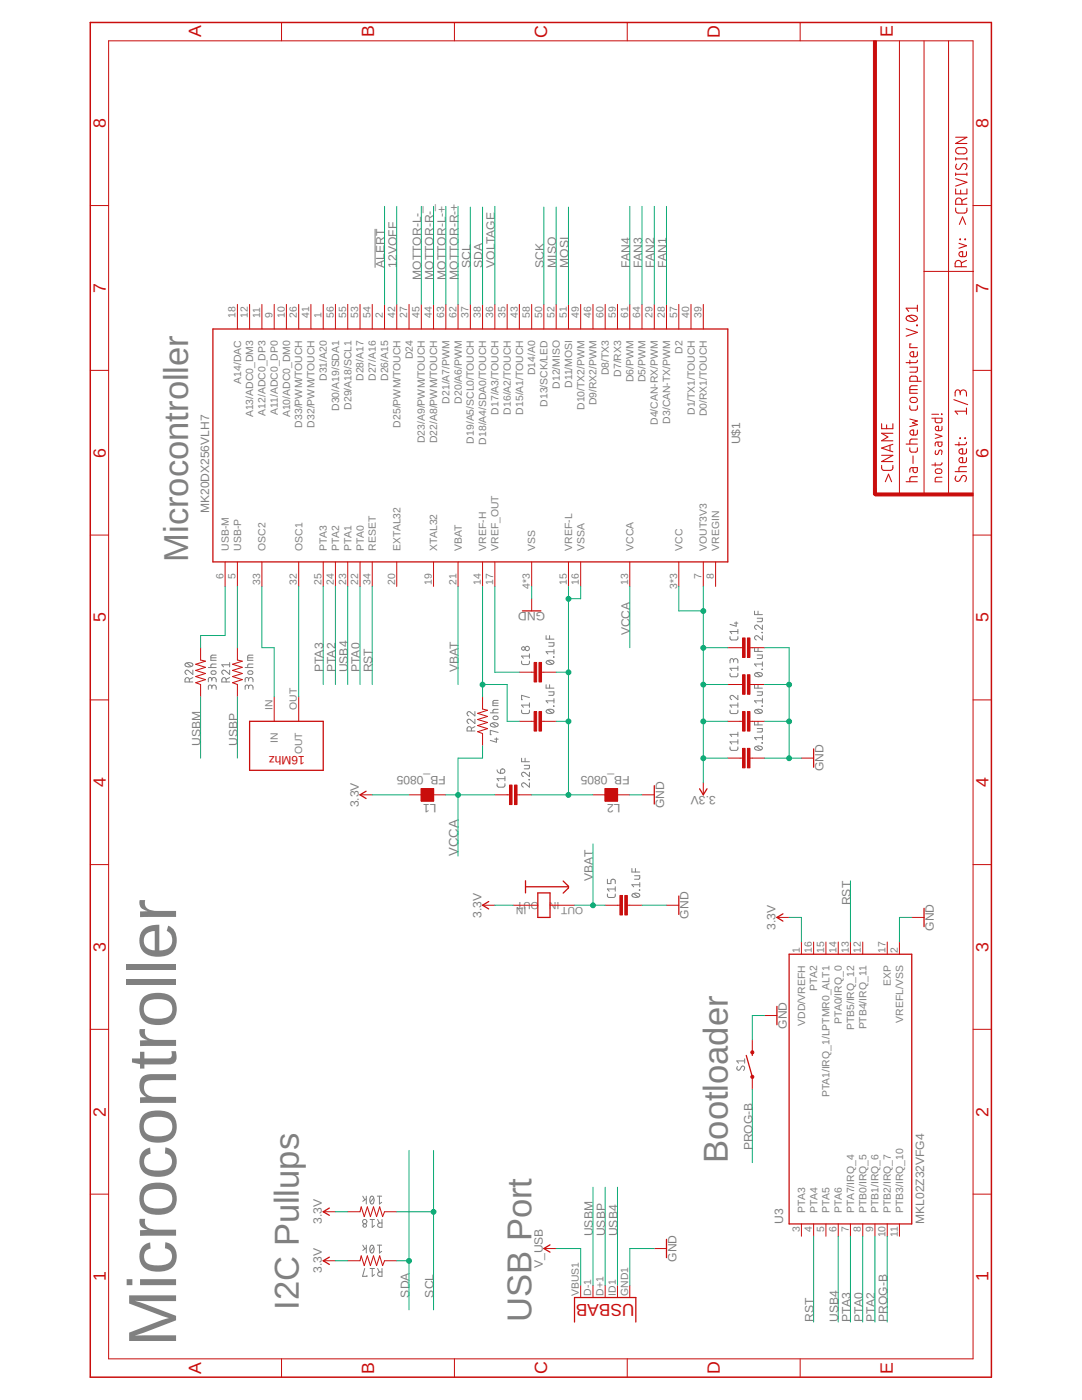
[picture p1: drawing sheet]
<svg xmlns="http://www.w3.org/2000/svg" width="216mm" height="279mm" viewBox="0 0 216 279" stroke-linecap="round" stroke-linejoin="round" font-family="sans-serif">
<g fill="none" stroke="#808080" stroke-width=".2">
<path d="M74.8 45.7v7.7M37 132.4a.99 .99 0 0 1 1.5 .3 .94 .94 0 0 1-1.6 0zM37.3 132.3l.8 .7M37.8 136.1v-.4a.43 .43 0 0 0-.5-.5 .43 .43 0 0 0-.4 .5v.4h1.6M38.5 133.7v.9l-.9-.7a.42 .42 0 0 0-.7 .1 .42 .42 0 0 0 .4 .6M38.5 135.2l-.7 .4M41.6 133.2h1.5M42.1 131.3h1M42.2 134l.7-.1 .2 .4-.2 .3h-.6l-.2-.3zM42.3 137.1a.43 .43 0 0 1 .4-.4 .43 .43 0 0 1 .4 .4v.5M42.3 137.4l-.1-.5-.4-.2-.2 .2v.7M42.3 135.6a.43 .43 0 0 1 .4-.4 .43 .43 0 0 1 .4 .4v.5"/>
<path d="M42.3 135.9l-.1-.5-.4-.2-.2 .2v.7M43.1 132.5l-.9 .1-.1 .6M43.1 130.7l-.9 .1-.1 .2v.8h1M45.1 136.1v-.4a.43 .43 0 0 0-.4-.5 .43 .43 0 0 0-.4 .5v.4h1.5M45.8 133.7v.9l-.8-.7a.43 .43 0 0 0-.7 .1 .43 .43 0 0 0 .3 .6M45.8 135.2l-.7 .4M45.8 132.2v.9M45.8 132.7h-1.5l.3 .4M48.9 133.2h1.6M49.4 131.3h1.1M49.5 134l.8-.1 .2 .4-.2 .3h-.7l-.2-.3zM49.6 137.1a.45 .45 0 0 1 .4-.4 .45 .45 0 0 1 .5 .4v.5"/>
<path d="M49.6 137.4v-.5l-.4-.2-.3 .2v.7M49.6 135.6a.45 .45 0 0 1 .4-.4 .45 .45 0 0 1 .5 .4v.5M49.6 135.9v-.5l-.4-.2-.3 .2v.7M50.5 132.5l-.9 .1-.2 .6M50.5 130.7l-.9 .1-.2 .2v.8h1.1M99.4 139.8h-.8l-.2 .2v.8h1M104.1 131.9v.5l.3 .2h1l.2-.2v-.5M105.6 130.5v.9M105.6 139.2l-1.5-.4v.8h.1M105.6 130.9h-1.5l.3 .5M109 136.7v.6h1.5M109 126.9v.7h1.5"/>
<path d="M109.1 132a.97 .97 0 0 1 1.4 .2 .91 .91 0 0 1-1.5 0zM109.3 131.8l.9 .7M109.5 138.1h1l-.1 .6-.9 .1M109.5 128.3h1v.6l-1 .1M109.7 126.9v.7M109.7 136.7v.6M110.4 131.1l.1 .1zM110.5 139.9h-1.5l.3 .4M110.5 129.6v.9M110.5 139.4v.9M110.5 130.1h-1.5l.3 .4M145.7 134.4v.5l.3 .2 1-.1 .2-.1v-.5"/>
<path d="M145.7 127v.5l.3 .2h1l.2-.2v-.5M146.4 131.9a.43 .43 0 0 1 .4-.5 .43 .43 0 0 1 .4 .5v.4M146.4 132.1l-.1-.5-.4-.2-.2 .2v.7M146.5 124.4h.7M146.9 124.1v.9l-1.2-.4M147.2 138.8v.8l-.8-.7a.43 .43 0 0 0-.7 .1 .43 .43 0 0 0 .3 .6M147.2 125.6v.9M147.2 132.9v.9M147.2 133.4h-1.5l.3 .4M147.2 126h-1.5l.3 .5M150.6 122v.7h1.5M150.6 129.3v.7h1.5"/>
<path d="M150.6 136.7v.6h1.5M150.7 134.4a.99 .99 0 0 1 1.4 .2 .94 .94 0 0 1-1.5 0zM150.9 134.3l.9 .7M151.1 138.1h1l-.1 .6-.9 .1M151.1 130.7h1l-.1 .7h-.9M151.1 123.4h1l-.1 .7h-.9M151.3 122v.7M151.3 129.3v.7M151.3 136.7v.6M152 126.2l.1 .1zM152 133.5l.1 .1zM152.1 126.9v.8l-.8-.7a.42 .42 0 0 0-.7 .1 .42 .42 0 0 0 .3 .6"/>
<path d="M152.1 124.8v.8l-.8-.7a.43 .43 0 0 0-.7 .1 .43 .43 0 0 0 .3 .6M152.1 132.5h-1.5l.3 .5M152.1 132.1v.9M152.1 139.4v.9M152.1 139.9h-1.5l.3 .4M94.1 145.9v-.4a.43 .43 0 0 0-.5-.5 .43 .43 0 0 0-.4 .5v.4h1.6M94.8 143.5v.9l-.9-.7a.43 .43 0 0 0-.7 .1 .43 .43 0 0 0 .3 .6M94.8 142v.9l-.9-.7a.42 .42 0 0 0-.7 .1 .42 .42 0 0 0 .3 .6M94.8 145l-.7 .4M97.8 142.3h1.6M97.9 144.4a.97 .97 0 0 1 1.5 .3 .94 .94 0 0 1-1.6 0zM98.2 144.3l.9 .7"/>
<path d="M98.4 140.3h1M98.4 143h.8l.2 .3-.3 .3h-.5l-.2-.3zM98.7 147.5h.7M99.1 147.3v.8l-1.3-.3M99.2 156.4v.5l.3 .2h1l.2-.2 .1-.5M99.2 153.6l.3 .6 .4 .1M99.4 141.6h-.9l-.1 .7M99.4 146.2l-1.6-.4v.8h.2M100 153.6a.44 .44 0 0 1 .7 .1 .44 .44 0 0 1-.4 .6h-.4zM100.8 155v.8M100.8 155.4h-1.6l.3 .4M104.1 141.7v.5l.3 .2h1l.2-.2v-.5"/>
<path d="M104.1 151.3v.7h1.5M104.6 152.7h1v.7h-1M104.8 151.3v.7M105.6 155.6h.1M105.6 156.2v.9l-.8-.7a.43 .43 0 0 0-.7 .1 .43 .43 0 0 0 .3 .6M105.6 154.1v.9l-.8-.8a.43 .43 0 0 0-.7 .2 .43 .43 0 0 0 .3 .6M105.6 140.3v.9M105.6 140.7h-1.5l.3 .5M109.1 141.7a.97 .97 0 0 1 1.4 .3 .91 .91 0 0 1-1.5 0zM109.3 141.6l.9 .7M110.4 140.9l.1 .1zM145.7 149.1v.4l.3 .3 1-.1 .2-.2v-.4"/>
<path d="M145.7 141.7v.5l.3 .2h1l.2-.2v-.5M147.2 140.3v.9M147.2 146.1v.9M147.2 147.6v.9M147.2 148.1h-1.5l.3 .4M147.2 146.6h-1.5l.3 .4M147.2 140.7h-1.5l.3 .5M150.6 144v.7h1.5M150.7 149.1a.97 .97 0 0 1 1.4 .2 .91 .91 0 0 1-1.5 0zM150.7 141.7a.97 .97 0 0 1 1.4 .3 .91 .91 0 0 1-1.5 0zM150.9 149l.9 .7M150.9 141.6l.9 .7"/>
<path d="M151.1 145.4h1v.6l-1 .1M151.3 144v.7M152 148.2l.1 .1zM152 140.9l.1 .1zM152.1 146.8v.8M152.1 147.2h-1.5l.3 .4M121.2 178.4v.5l.4 .2h1l.1-.2 .1-.5M121.2 175.5v.8h.7v-.5a.44 .44 0 0 1 .4-.3 .44 .44 0 0 1 .5 .3v.5M122.8 177v.9M122.8 177.4h-1.6l.4 .5M126.1 173.3v.7h1.6M126.2 178.4a.97 .97 0 0 1 1.5 .3 .91 .91 0 0 1-1.6 0z"/>
<path d="M126.4 178.3l.9 .7M126.6 174.8h1.1l-.2 .7h-.9M126.8 173.3v.7M127.6 177.6l.1 .1zM127.7 176.1v.9M127.7 176.6h-1.6l.3 .4M147.2 212.9l-.2 .5 .4 .2 .2-.1 .3-.6a.39 .39 0 0 1 .6 0 .39 .39 0 0 1 0 .6l-.1 .1M148.6 211.7h-1.6l.4 .5M148.6 211.3v.9M72.4 238.7l.4 .8M73.1 238.7v1.6M73.1 239.2l-.7 .6"/>
<path d="M74 238.8l.2-.1a.91 .91 0 0 1 0 1.6 .97 .97 0 0 1-.2-1.5zM74.6 239.1l-.7 .8M75.3 238.7h.9M75.7 238.7v1.6l.5-.4M72.4 248.5l.4 .7M72.8 253.2l-.5 1.5h.9v-.1M73.1 248.5v1.6M73.1 249l-.7 .6M73.9 253.2h.8M73.9 243.4h.8M74 248.6l.2-.1a.91 .91 0 0 1 0 1.6 .97 .97 0 0 1-.2-1.5zM74.3 253.2v1.5l.4-.3"/>
<path d="M74.3 243.4v1.5l.4-.3M74.6 248.9l-.7 .8M75.3 248.5h.9M75.4 253.2l.3 .7M75.4 243.4l.3 .7M75.7 248.5v1.6l.5-.4M76.2 253.2v1.5h-.4a.43 .43 0 0 1-.4-.4 .43 .43 0 0 1 .4-.4h.4M76.2 243.4v1.5h-.4a.43 .43 0 0 1-.4-.4 .43 .43 0 0 1 .4-.4h.4"/>
<circle cx="104.4" cy="129.4" r=".35"/>
<circle cx="105.2" cy="129.4" r=".43"/>
<circle cx="72.8" cy="243.8" r=".43"/>
<circle cx="72.8" cy="244.6" r=".35"/>
</g>
<g fill="#c90d0c" stroke="#c90d0c" stroke-width=".2">
<path d="M174.6 98.4h19.6v.6h-19.6z"/>
<path d="M174.3 8.1h.6v90.6h-.6z"/>
<path d="M149.1 149.4h.5v3.8h-.5z"/>
<path d="M148.2 149.4h.5v3.8h-.5z"/>
<path d="M149.1 142h.5v3.9h-.5z"/>
<path d="M148.2 142h.5v3.9h-.5z"/>
<path d="M149.1 134.7h.5v3.9h-.5z"/>
<path d="M148.2 134.7h.5v3.9h-.5z"/>
<path d="M149.1 127.3h.5v3.9h-.5z"/>
<path d="M148.2 127.3h.5v3.9h-.5z"/>
<path d="M124.7 178.7h.5v3.9h-.5z"/>
<path d="M123.7 178.7h.5v3.9h-.5z"/>
<path d="M84.1 157.4h2.4v2.5h-2.4z"/>
<path d="M120.8 157.4h2.4v2.5h-2.4z"/>
<path d="M102.7 156.7h.5v3.9h-.5z"/>
<path d="M101.7 156.7h.5v3.9h-.5z"/>
<path d="M107.5 142h.6v3.9h-.6z"/>
<path d="M106.6 142h.5v3.9h-.5z"/>
<path d="M107.5 132.2h.6v3.9h-.6z"/>
<path d="M106.6 132.2h.5v3.9h-.5z"/>
</g>
<g fill="none" stroke="#c90d0c" stroke-width=".2">
<path d="M21.7 8.1h172.5v263.1h-172.5zM56.2 4.5v3.6M90.7 4.5v3.6M125.2 4.5v3.6M159.7 4.5v3.6M179.5 8.1v90.6M184.4 8.1v90.6M189.3 8.1v90.6M18 41h3.7M184.4 54.2h9.9M194.2 41h3.6M18 73.9h3.7"/>
<path d="M47.4 60.7v5M49.8 60.7v5M52.3 60.7v5M54.7 60.7v5M57.1 60.7v5M59.6 60.7v5M62 60.7v5M64.5 60.7v5M66.9 60.7v5M69.4 60.7v5M71.8 60.7v5M74.3 60.7v5"/>
<path d="M76.7 60.7v5M79.2 60.7v5M81.6 60.7v5M84.1 60.7v5M86.5 60.7v5M89 60.7v5M91.4 60.7v5M93.9 60.7v5M96.3 60.7v5M98.7 60.7v5M101.2 60.7v5M103.6 60.7v5"/>
<path d="M106.1 60.7v5M108.5 60.7v5M111 60.7v5M113.4 60.7v5M115.9 60.7v5M118.3 60.7v5M120.8 60.7v5M123.2 60.7v5M125.7 60.7v5M128.1 60.7v5M130.6 60.7v5M133 60.7v5"/>
<path d="M135.4 60.7v5M137.9 60.7v5M140.3 60.7v5M194.2 73.9h3.6M185.9 83.5h2.1l-.1 .7-.2 .1h-.9l-.2-.1v-.7M185.9 82.7h1.4M186.6 92.4v.6M186.6 86.6l1.4 .5-1.4 .4M186.7 89.9l-.1 .7 .4 .1 .5-.8h.4l.1 .2-.1 .6M186.7 93.7l.8-.1a.46 .46 0 0 1 .5 .4 .46 .46 0 0 1-.5 .5l-.8-.1-.1-.4zM187.2 88.2v.5a.39 .39 0 0 0 .4 .4 .39 .39 0 0 0 .4-.4v-.5h-1.2l-.2 .2v.6M187.9 82.6l.1 .1z"/>
<path d="M188 95.2l-1.2 .1-.2 .3v.6h1.4M188 92.4l-.3 .4h-1.8M188 85.1l-.1 .8-.9 .1a.47 .47 0 0 1-.4-.6 .47 .47 0 0 1 .7-.3v.9M18 106.8h3.7M44.9 112.1v4.9M47.4 112.1v4.9M52.3 112.1v4.9M59.6 112.1v4.9M64.5 112.1v4.9M66.9 112.1v4.9M69.4 112.1v4.9M71.8 112.1v4.9"/>
<path d="M74.3 112.1v4.9M79.2 112.1v4.9M86.5 112.1v4.9M91.4 112.1v4.9M96.3 112.1v4.9M98.7 112.1v4.9M106.1 112.1v4.9M106.1 119.5v2.4M113.4 112.1v4.9M115.9 112.1v4.9M125.7 112.1v4.9M135.4 112.1v4.9"/>
<path d="M140.3 112.1v4.9M142.8 112.1v4.9M194.2 106.8h3.6M18 139.7h3.7M40 129.3v2.4l1 .3-1.9 .6 1.9 .6-1.9 .6 1.9 .6-1.9 .6 1.9 .6-1.9 .6 .9 .4v2.5M47.4 129.3v2.4l.9 .3-1.9 .6 1.9 .6-1.9 .6 1.9 .6-1.9 .6 1.9 .6-1.9 .6 1 .4v2.5M54.7 139.1v4.9M59.6 139.1v4.9M96.3 139.1v2.4l1 .3-2 .6 2 .6-2 .6 2 .6-2 .6 2 .6-2 .6 1 .4v2.4M103.6 134.2h3M108 134.2h3M145.2 136.6h3"/>
<path d="M145.2 129.3h3M149.6 136.6h3M149.6 129.3h3M194.2 139.7h3.6M71.8 158.6h2.5M81.6 158.6h7.4M98.7 158.6h3M103.1 158.6h3M103.6 144h3M108 144h3M118.3 158.6h7.4M128.1 158.6h2.5"/>
<path d="M140.3 156.2v2.4M145.2 151.3h3M145.2 144h3M149.6 151.3h3M149.6 144h3M159.9 151.3h2.4M18 172.6h3.7M194.2 172.6h3.6M96.3 180.7h2.4M102.4 180.7h4.9M109.7 180.7h4.9M120.8 180.7h2.9"/>
<path d="M125.2 180.7h2.9M133 180.7h2.4M155 183.1h2.5M159.9 188v2.4M162.3 188v2.4M164.8 188v2.4M167.3 188v2.4M169.7 188v2.4M172.1 188v2.4M177 188v2.4M179.5 188v2.4M181.9 183.1h2.5"/>
<path d="M18 205.4h3.7M150.1 207.6v2.4M150.1 214.9v2.5M152.6 202.7h2.4M194.2 205.4h3.6M18 238.3h3.7M194.2 238.3h3.6M64.5 251.6h2.4M64.5 241.8h2.4M69.4 251.6h2.4l.3-1 .6 2 .6-2 .6 2 .6-2 .6 2 .7-2 .5 2 .4-1h2.5M69.4 241.8h2.4l.3-.9 .6 1.9 .6-1.9 .6 1.9 .6-1.9 .6 1.9 .7-1.9 .5 1.9 .4-1h2.5M108.5 249.2h2.5"/>
<path d="M115.9 256.5v2.5M118.3 256.5v2.5M120.8 256.5v2.5M123.2 256.5v2.5M125.7 256.5v2.5M130.6 249.2h2.4M159.9 244.3v2.4M162.3 244.3v2.4M164.8 244.3v2.4M167.3 244.3v2.4M169.7 244.3v2.4M172.1 244.3v2.4"/>
<path d="M174.6 244.3v2.4M177 244.3v2.4M179.5 244.3v2.4M56.2 271.2v3.6M90.7 271.2v3.6M125.2 271.2v3.6M159.7 271.2v3.6"/>
</g>
<path d="M174.6 97.5v1.2h1.2" fill="none" stroke="#c90d0c" stroke-width=".59"/>
<g fill="none" stroke="#c90d0c" stroke-width=".21">
<path d="M190.7 37.7v1h2.2v-1M190.7 31.5v.4M190.7 34.5v.5M190.7 35.6l2.2 .8-2.2 .7M190.7 34.8h2.2M190.7 31.7h2.2M190.7 27.4h2.2l-2.2 1.2h2.2M190.8 29.7l.3-.2h1.2a.62 .62 0 0 1 .6 .6 .62 .62 0 0 1-.6 .6l-1.4-.1-.2-.3zM190.9 32.7a.56 .56 0 0 0-.1 .9 .56 .56 0 0 0 .8-.1l.4-.6a.56 .56 0 0 1 .9-.1 .56 .56 0 0 1-.1 .9l-.2 .2M191.7 37.9v.8M192.9 31.5v.4M192.9 34.5v.5"/>
<path d="M192.9 39.5l-1 .5M190.7 41.5v.7l.5 .3h1.4l.3-.3v-.7M191.3 48.6l1.5 .4-1.5 .6M191.4 44.8l.7-1.5 .6 1.5M191.5 47.7l.1 .1zM191.8 53.2v-.6a.62 .62 0 0 0-.6-.6 .62 .62 0 0 0-.6 .6v.6h2.2M191.9 40.8a1.14 1.14 0 0 0-.2-1.2l-.6-.1-.3 .3-.1 1h2.2M192.5 47.7l.2 .1zM192.8 50.2l-.1 .9-.9 .1a.52 .52 0 0 1-.4-.6 .52 .52 0 0 1 .7-.4v1M192.8 52l-1 .5M180.8 65.6l2.2 .7-2.2 .8M181 63.2a1.7 1.7 0 0 1 2 .1 .93 .93 0 0 1-1.3 .8l-.6-.1a.47 .47 0 0 1-.1-.8z"/>
<path d="M181.3 63l1.3 1M181.5 73.3h1.5v.8l-.2 .2h-1.3M181.5 71.9v.7M181.5 77.7h1.5M181.7 79.4l.9-.1a.51 .51 0 0 1 .5 .5 .51 .51 0 0 1-.5 .5l-.9-.1-.1-.3zM181.8 68.6h-.3v.8h1.5M182.9 64.9l.1 .1zM183 77h-1.1l-.2 .1-.2 .3v1.1h1.5M183 76.1v-.8l-.2-.2h-.9l-.3 .2-.1 .8h2.3M183 71.9l-.2 .4-2 .1M183 70.2l-.1 .9-.8 .1a.52 .52 0 0 1-.5-.6 .52 .52 0 0 1 .7-.4v1M183 60.9v1.2"/>
<path d="M183 61.5h-2.2l.5 .6M190.3 79.8l2.8 1M191.6 78.4a.62 .62 0 0 1 .6-.6 .62 .62 0 0 1 .6 .6v.7M191.6 78.8v-.5a.51 .51 0 0 0-.5-.5 .51 .51 0 0 0-.5 .5v.8M175.9 92.9l.1 .7 .4 .3h1.4l.3-.4 .1-.6M175.9 84.6v1h2.3v-1M175.9 90.9h2.3l-2.3 1.2h2.3M176.7 96.1l.6-1.5 .6 1.5M176.9 84.8v.8M177.6 88.9v1.1M178.2 88.7l-2.3 .7 2.3 .8M178.2 86.5h-2.3l1.3 .7-1.3 .8h2.3"/>
<path d="M180.8 96.1h2.2M180.8 88.6h2.2M181.5 89.4l.1 .6 .3 .2 1-.1 .1-.7M181.5 81l.1 .6 .3 .3 1-.2 .1-.7M181.5 83.6l1.5 .4-.9 .4 .9 .4-1.5 .3M182.2 93.3v.6a.43 .43 0 0 0 .4 .4 .43 .43 0 0 0 .4-.4v-.6h-1.1l-.3 .3-.1 .6M182.2 91v1.5M183 95.1l-1.2 .1-.3 .3v.6M183 87.6l-1.2 .1-.3 .3v.6M183 85.8l-.1 .9-.8 .1a.52 .52 0 0 1-.5-.6 .52 .52 0 0 1 .7-.4v1M190.6 94.1h2.2M190.8 95a.56 .56 0 0 0-.1 .9 .56 .56 0 0 0 .8-.1l.4-.7a.57 .57 0 0 1 .9 0 .57 .57 0 0 1-.1 .8l-.2 .2"/>
<path d="M191.3 88.2v.8M191.5 87.4l.1 .1zM192.5 87.4l.2 .1zM192.8 93.1l-1.3 .1-.2 .9M192.8 91.3l-.1 .9-.9 .1a.52 .52 0 0 1-.4-.6 .52 .52 0 0 1 .7-.4v1M192.8 89.6l-.1 .9-.9 .1a.53 .53 0 0 1-.4-.7 .53 .53 0 0 1 .7-.3v1M192.8 88.2v.3l-.3 .3h-1.9M192.8 81.4v1.3M192.8 82.1h-2.2l.5 .6"/>
</g>
<path d="M18 4.5h179.8v270.3h-179.8z" fill="none" stroke="#c90d0c" stroke-width=".3"/>
<g fill="none" stroke="#c90d0c" stroke-width=".25">
<path d="M42.5 65.7h102.7v46.4h-102.7zM104.2 121.9h3.7M49.8 144h14.7v9.7h-14.7zM73 157.9l-1.2 .7 1.2 .8M84.1 157.4h2.4v2.5h-2.4zM120.8 157.4h2.4v2.5h-2.4zM130.6 156.8v3.7M139.6 157.4l.7 1.2 .8-1.2M162.3 149.5v3.6M97.5 179.9l-1.2 .8 1.2 .7M104.9 177h8.5M104.9 175.8v2.4"/>
<path d="M107.3 178.2h2.4v4.9h-2.4zM112.4 175.8l1 1.1v.3l-1 1M135.4 178.8v3.7M156.2 182.4l-1.2 .7 1.2 .7M157.5 190.4h24.4v53.9h-24.4zM184.4 181.3v3.6M148.9 210.6l1.2 4.3M150.1 210v.6M155 200.9v3.6M65.7 250.9l-1.2 .7 1.2 .7M65.7 241.1l-1.2 .7 1.2 .7M109.7 248.4l-1.2 .8 1.2 .7"/>
<path d="M133 247.3v3.7M114.6 263.8v-4.8h12.3v4.8"/>
</g>
<g fill="#c90d0c" stroke="#c90d0c" stroke-width=".2">
<path d="M149.9 214.7l.2-.1 .2 .1v.4h-.4l-.1-.2z" fill-rule="evenodd"/>
<circle cx="150.1" cy="210" r=".32"/>
</g>
<g fill="none" stroke="#0dab76" stroke-width=".2">
<path d="M76.7 41.2v19.5M79.2 41.2v19.5M84.1 41.2v19.5M86.5 41.2v19.5M89 41.2v19.5M91.4 41.2v19.5M93.9 41.3v19.4M96.3 41.3v19.4M98.7 41.2v19.5M108.5 41.3v19.4M111 41.3v19.4M113.4 41.3v19.4"/>
<path d="M125.7 41.2v19.5M128.1 41.2v19.5M130.6 41.2v19.5M133 41.2v19.5M44.9 117v9.8h-4.9v2.5M47.4 117v12.3M52.3 117v12.3h2.4v9.8M59.6 117v22.1M64.5 117v19.6M66.9 117v19.6M69.4 117v19.6M71.8 117v19.6"/>
<path d="M74.3 117v19.6M91.4 117v19.6M96.3 117v22.1M98.7 117v17.2h4.9M106.1 117v2.5M113.4 117v41.6M115.9 117v2.5h-2.5M125.7 117v12.3M135.4 117v4.9h4.9M140.3 117v39.2M40 139.1v12.2M47.4 139.1v12.2"/>
<path d="M96.3 136.6h4.9v7.4h2.4M111 134.2h2.4M140.3 136.6h4.9M140.3 129.3h4.9M152.6 129.3h4.9v22M152.6 136.6h4.9M74.3 158.6h7.3M89 158.6h9.7M96.3 148.8v2.5h-4.9v19.6M106.1 158.6h12.2M111 144h2.4M125.7 158.6h2.4"/>
<path d="M140.3 151.3h4.9M140.3 144h4.9M152.6 151.3h7.3M152.6 144h4.9M118.3 168.4v12.3M169.7 175.8v12.2M98.7 180.7h3.7M114.6 180.7h6.2M128.1 180.7h4.9M157.5 183.1h2.4v4.9M181.9 183.1h-2.4v4.9M150.1 217.4v14.6"/>
<path d="M152.6 202.7h-2.5v4.9M81.6 229.6v31.8M86.5 229.6v31.8M118.3 236.9v19.6M120.8 236.9v19.6M123.2 236.9v19.6M66.9 251.6h2.5M66.9 241.8h2.5M79.2 251.6h2.4M79.2 241.8h7.3M111 249.2h4.9v7.3M130.6 249.2h-4.9v7.3"/>
<path d="M162.3 246.7v17.1M167.3 246.7v17.1M169.7 246.7v17.1M172.1 246.7v17.1M174.6 246.7v17.1M177 246.7v17.1"/>
</g>
<g fill="#0dab76" stroke="#0dab76" stroke-width=".2">
<circle cx="157.5" cy="151.3" r=".49"/>
<circle cx="157.5" cy="144" r=".49"/>
<circle cx="157.5" cy="136.6" r=".49"/>
<circle cx="140.3" cy="129.3" r=".49"/>
<circle cx="140.3" cy="136.6" r=".49"/>
<circle cx="140.3" cy="144" r=".49"/>
<circle cx="140.3" cy="151.3" r=".49"/>
<circle cx="140.3" cy="121.9" r=".49"/>
<circle cx="81.6" cy="251.6" r=".49"/>
<circle cx="86.5" cy="241.9" r=".49"/>
<circle cx="118.3" cy="180.7" r=".49"/>
<circle cx="96.3" cy="136.6" r=".49"/>
<circle cx="113.4" cy="158.6" r=".49"/>
<circle cx="113.4" cy="144" r=".49"/>
<circle cx="113.4" cy="119.5" r=".49"/>
<circle cx="113.4" cy="134.2" r=".49"/>
<circle cx="91.4" cy="158.6" r=".49"/>
</g>
<text font-size="13.6" fill="#808080" x="35.1" y="268.7" transform="rotate(-90 35.1 268.7)">Microcontroller</text>
<g font-size="6.9" fill="#808080">
<text x="37.6" y="112.1" transform="rotate(-90 37.6 112.1)">Microcontroller</text>
<text x="145.2" y="232" transform="rotate(-90 145.2 232)">Bootloader</text>
<text x="59.6" y="261.4" transform="rotate(-90 59.6 261.4)">I2C Pullups</text>
<text x="106.1" y="263.8" transform="rotate(-90 106.1 263.8)">USB Port</text>
</g>
<g font-size="3.5" fill="#c90d0c">
<text x="40.2" y="7.5" transform="rotate(-90 40.2 7.5)">A</text>
<text x="74.7" y="7.5" transform="rotate(-90 74.7 7.5)">B</text>
<text x="109.2" y="7.6" transform="rotate(-90 109.2 7.6)">C</text>
<text x="143.7" y="7.6" transform="rotate(-90 143.7 7.6)">D</text>
<text x="178.2" y="7.5" transform="rotate(-90 178.2 7.5)">E</text>
<text x="21.1" y="25.6" transform="rotate(-90 21.1 25.6)">8</text>
<text x="197.2" y="25.6" transform="rotate(-90 197.2 25.6)">8</text>
<text x="21.1" y="58.4" transform="rotate(-90 21.1 58.4)">7</text>
<text x="197.2" y="58.4" transform="rotate(-90 197.2 58.4)">7</text>
<text x="21.1" y="91.3" transform="rotate(-90 21.1 91.3)">6</text>
<text x="197.2" y="91.3" transform="rotate(-90 197.2 91.3)">6</text>
<text x="21.1" y="124.2" transform="rotate(-90 21.1 124.2)">5</text>
<text x="197.2" y="124.2" transform="rotate(-90 197.2 124.2)">5</text>
<text x="21.1" y="157.1" transform="rotate(-90 21.1 157.1)">4</text>
<text x="197.2" y="157.1" transform="rotate(-90 197.2 157.1)">4</text>
<text x="21.1" y="190" transform="rotate(-90 21.1 190)">3</text>
<text x="197.2" y="190" transform="rotate(-90 197.2 190)">3</text>
<text x="21.1" y="222.8" transform="rotate(-90 21.1 222.8)">2</text>
<text x="197.2" y="222.8" transform="rotate(-90 197.2 222.8)">2</text>
<text x="21.1" y="255.7" transform="rotate(-90 21.1 255.7)">1</text>
<text x="197.2" y="255.7" transform="rotate(-90 197.2 255.7)">1</text>
<text x="126.6" y="260.2" transform="rotate(-180 126.6 260.2)">USBAB</text>
<text x="40.2" y="274.2" transform="rotate(-90 40.2 274.2)">A</text>
<text x="74.7" y="274.2" transform="rotate(-90 74.7 274.2)">B</text>
<text x="109.2" y="274.3" transform="rotate(-90 109.2 274.3)">C</text>
<text x="143.7" y="274.3" transform="rotate(-90 143.7 274.3)">D</text>
<text x="178.2" y="274.2" transform="rotate(-90 178.2 274.2)">E</text>
</g>
<text font-size="2.6" fill="#808080" x="91.4" y="170.9" transform="rotate(-90 91.4 170.9)">VCCA</text>
<g font-size="2.4" fill="#808080">
<text x="76.7" y="53.4" transform="rotate(-90 76.7 53.4)">ALERT</text>
<text x="79.2" y="53.4" transform="rotate(-90 79.2 53.4)">12VOFF</text>
<text x="93.9" y="53.4" transform="rotate(-90 93.9 53.4)">SCL</text>
<text x="96.3" y="53.4" transform="rotate(-90 96.3 53.4)">SDA</text>
<text x="98.7" y="53.4" transform="rotate(-90 98.7 53.4)">VOLTAGE</text>
<text x="108.5" y="53.4" transform="rotate(-90 108.5 53.4)">SCK</text>
<text x="111" y="53.4" transform="rotate(-90 111 53.4)">MISO</text>
<text x="113.4" y="53.4" transform="rotate(-90 113.4 53.4)">MOSI</text>
<text x="125.7" y="53.4" transform="rotate(-90 125.7 53.4)">FAN4</text>
<text x="128.1" y="53.4" transform="rotate(-90 128.1 53.4)">FAN3</text>
<text x="130.6" y="53.4" transform="rotate(-90 130.6 53.4)">FAN2</text>
<text x="133" y="53.4" transform="rotate(-90 133 53.4)">FAN1</text>
<text x="84.1" y="55.9" transform="rotate(-90 84.1 55.9)">MOTTOR-L-_</text>
<text x="86.5" y="55.9" transform="rotate(-90 86.5 55.9)">MOTTOR-R-_</text>
<text x="89" y="55.9" transform="rotate(-90 89 55.9)">MOTTOR-L-+</text>
<text x="91.4" y="55.9" transform="rotate(-90 91.4 55.9)">MOTTOR-R-+</text>
<text x="147.7" y="88.7" transform="rotate(-90 147.7 88.7)">U$1</text>
<text x="41.7" y="102.4" transform="rotate(-90 41.7 102.4)">MK20DX256VLH7</text>
<text x="108.8" y="122.2" transform="rotate(-180 108.8 122.2)">GND</text>
<text x="125.7" y="126.8" transform="rotate(-90 125.7 126.8)">VCCA</text>
<text x="64.5" y="134.2" transform="rotate(-90 64.5 134.2)">PTA3</text>
<text x="66.9" y="134.2" transform="rotate(-90 66.9 134.2)">PTA2</text>
<text x="69.4" y="134.2" transform="rotate(-90 69.4 134.2)">USB4</text>
<text x="71.8" y="134.2" transform="rotate(-90 71.8 134.2)">PTA0</text>
<text x="74.3" y="134.2" transform="rotate(-90 74.3 134.2)">RST</text>
<text x="91.4" y="134.2" transform="rotate(-90 91.4 134.2)">VBAT</text>
<text x="40" y="148.8" transform="rotate(-90 40 148.8)">USBM</text>
<text x="47.4" y="148.8" transform="rotate(-90 47.4 148.8)">USBP</text>
<text x="89" y="155" transform="rotate(-180 89 155)">FB_0805</text>
<text x="125.7" y="155" transform="rotate(-180 125.7 155)">FB_0805</text>
<text x="164.3" y="154" transform="rotate(-90 164.3 154)">GND</text>
<text x="71.6" y="161.1" transform="rotate(-90 71.6 161.1)">3.3V</text>
<text x="87.1" y="160.5" transform="rotate(-180 87.1 160.5)">L1</text>
<text x="123.8" y="160.5" transform="rotate(-180 123.8 160.5)">L2</text>
<text x="132.5" y="161.3" transform="rotate(-90 132.5 161.3)">GND</text>
<text x="142.8" y="158.9" transform="rotate(-180 142.8 158.9)">3.3V</text>
<text x="118.3" y="175.8" transform="rotate(-90 118.3 175.8)">VBAT</text>
<text x="96.1" y="183.1" transform="rotate(-90 96.1 183.1)">3.3V</text>
<text x="137.4" y="183.3" transform="rotate(-90 137.4 183.3)">GND</text>
<text x="154.8" y="185.6" transform="rotate(-90 154.8 185.6)">3.3V</text>
<text x="169.7" y="180.7" transform="rotate(-90 169.7 180.7)">RST</text>
<text x="186.3" y="185.8" transform="rotate(-90 186.3 185.8)">GND</text>
<text x="157" y="205.3" transform="rotate(-90 157 205.3)">GND</text>
<text x="150.1" y="229.6" transform="rotate(-90 150.1 229.6)">PROG-B</text>
<text x="64.2" y="244.3" transform="rotate(-90 64.2 244.3)">3.3V</text>
<text x="156.2" y="244.3" transform="rotate(-90 156.2 244.3)">U3</text>
<text x="184.4" y="244.3" transform="rotate(-90 184.4 244.3)">MKL02Z32VFG4</text>
<text x="118.3" y="246.7" transform="rotate(-90 118.3 246.7)">USBM</text>
<text x="120.8" y="246.7" transform="rotate(-90 120.8 246.7)">USBP</text>
<text x="123.2" y="246.7" transform="rotate(-90 123.2 246.7)">USB4</text>
<text x="135" y="251.8" transform="rotate(-90 135 251.8)">GND</text>
<text x="64.2" y="254.1" transform="rotate(-90 64.2 254.1)">3.3V</text>
<text x="108.3" y="253.1" transform="rotate(-90 108.3 253.1)">V_USB</text>
<text x="81.6" y="259" transform="rotate(-90 81.6 259)">SDA</text>
<text x="86.5" y="259" transform="rotate(-90 86.5 259)">SCL</text>
<text x="162.4" y="263.8" transform="rotate(-90 162.4 263.8)">RST</text>
<text x="167.2" y="263.8" transform="rotate(-90 167.2 263.8)">USB4</text>
<text x="169.7" y="263.8" transform="rotate(-90 169.7 263.8)">PTA3</text>
<text x="172.1" y="263.8" transform="rotate(-90 172.1 263.8)">PTA0</text>
<text x="174.6" y="263.8" transform="rotate(-90 174.6 263.8)">PTA2</text>
<text x="177" y="263.8" transform="rotate(-90 177 263.8)">PROG-B</text>
</g>
<text font-size="2.4" fill="#c90d0c" x="60.8" y="150.8" transform="rotate(-180 60.8 150.8)">16Mhz</text>
<g font-size="2.1" fill="#808080">
<text x="47" y="63.4" transform="rotate(-90 47 63.4)">18</text>
<text x="49.5" y="63.4" transform="rotate(-90 49.5 63.4)">12</text>
<text x="51.9" y="63.4" transform="rotate(-90 51.9 63.4)">11</text>
<text x="54.4" y="63.4" transform="rotate(-90 54.4 63.4)">9</text>
<text x="56.8" y="63.4" transform="rotate(-90 56.8 63.4)">10</text>
<text x="59.3" y="63.4" transform="rotate(-90 59.3 63.4)">26</text>
<text x="61.7" y="63.4" transform="rotate(-90 61.7 63.4)">41</text>
<text x="64.1" y="63.4" transform="rotate(-90 64.1 63.4)">1</text>
<text x="66.6" y="63.4" transform="rotate(-90 66.6 63.4)">56</text>
<text x="69" y="63.4" transform="rotate(-90 69 63.4)">55</text>
<text x="71.5" y="63.4" transform="rotate(-90 71.5 63.4)">53</text>
<text x="73.9" y="63.4" transform="rotate(-90 73.9 63.4)">54</text>
<text x="76.4" y="63.4" transform="rotate(-90 76.4 63.4)">2</text>
<text x="78.8" y="63.4" transform="rotate(-90 78.8 63.4)">42</text>
<text x="81.3" y="63.4" transform="rotate(-90 81.3 63.4)">27</text>
<text x="83.7" y="63.4" transform="rotate(-90 83.7 63.4)">45</text>
<text x="86.2" y="63.4" transform="rotate(-90 86.2 63.4)">44</text>
<text x="88.6" y="63.4" transform="rotate(-90 88.6 63.4)">63</text>
<text x="91.1" y="63.4" transform="rotate(-90 91.1 63.4)">62</text>
<text x="93.5" y="63.4" transform="rotate(-90 93.5 63.4)">37</text>
<text x="96" y="63.4" transform="rotate(-90 96 63.4)">38</text>
<text x="98.4" y="63.4" transform="rotate(-90 98.4 63.4)">36</text>
<text x="100.8" y="63.4" transform="rotate(-90 100.8 63.4)">35</text>
<text x="103.3" y="63.4" transform="rotate(-90 103.3 63.4)">43</text>
<text x="105.7" y="63.4" transform="rotate(-90 105.7 63.4)">58</text>
<text x="108.2" y="63.4" transform="rotate(-90 108.2 63.4)">50</text>
<text x="110.6" y="63.4" transform="rotate(-90 110.6 63.4)">52</text>
<text x="113.1" y="63.4" transform="rotate(-90 113.1 63.4)">51</text>
<text x="115.5" y="63.4" transform="rotate(-90 115.5 63.4)">49</text>
<text x="118" y="63.4" transform="rotate(-90 118 63.4)">46</text>
<text x="120.4" y="63.4" transform="rotate(-90 120.4 63.4)">60</text>
<text x="122.9" y="63.4" transform="rotate(-90 122.9 63.4)">59</text>
<text x="125.3" y="63.4" transform="rotate(-90 125.3 63.4)">61</text>
<text x="127.8" y="63.4" transform="rotate(-90 127.8 63.4)">64</text>
<text x="130.2" y="63.4" transform="rotate(-90 130.2 63.4)">29</text>
<text x="132.7" y="63.4" transform="rotate(-90 132.7 63.4)">28</text>
<text x="135.1" y="63.4" transform="rotate(-90 135.1 63.4)">57</text>
<text x="137.5" y="63.4" transform="rotate(-90 137.5 63.4)">40</text>
<text x="140" y="63.4" transform="rotate(-90 140 63.4)">39</text>
<text x="82.3" y="71.7" transform="rotate(-90 82.3 71.7)">D24</text>
<text x="136.2" y="70.6" transform="rotate(-90 136.2 70.6)">D2</text>
<text x="48.1" y="76.6" transform="rotate(-90 48.1 76.6)">A14/DAC</text>
<text x="65.2" y="76" transform="rotate(-90 65.2 76)">D31/A20</text>
<text x="72.6" y="76" transform="rotate(-90 72.6 76)">D28/A17</text>
<text x="75" y="76" transform="rotate(-90 75 76)">D27/A16</text>
<text x="77.5" y="76" transform="rotate(-90 77.5 76)">D26/A15</text>
<text x="106.8" y="74.8" transform="rotate(-90 106.8 74.8)">D14/A0</text>
<text x="111.7" y="77.6" transform="rotate(-90 111.7 77.6)">D12/MISO</text>
<text x="114.2" y="77.4" transform="rotate(-90 114.2 77.4)">D11/MOSI</text>
<text x="121.5" y="74.9" transform="rotate(-90 121.5 74.9)">D8/TX3</text>
<text x="123.9" y="75.2" transform="rotate(-90 123.9 75.2)">D7/RX3</text>
<text x="126.4" y="76.3" transform="rotate(-90 126.4 76.3)">D6/PWM</text>
<text x="128.8" y="76.3" transform="rotate(-90 128.8 76.3)">D5/PWM</text>
<text x="50.5" y="83.3" transform="rotate(-90 50.5 83.3)">A13/ADC0_DM3</text>
<text x="53" y="82.9" transform="rotate(-90 53 82.9)">A12/ADC0_DP3</text>
<text x="55.4" y="82.8" transform="rotate(-90 55.4 82.8)">A11/ADC0_DP0</text>
<text x="57.9" y="83.3" transform="rotate(-90 57.9 83.3)">A10/ADC0_DM0</text>
<text x="67.7" y="82" transform="rotate(-90 67.7 82)">D30/A19/SDA1</text>
<text x="70.1" y="81.8" transform="rotate(-90 70.1 81.8)">D29/A18/SCL1</text>
<text x="89.7" y="80.6" transform="rotate(-90 89.7 80.6)">D21/A7/PWM</text>
<text x="92.1" y="80.6" transform="rotate(-90 92.1 80.6)">D20/A6/PWM</text>
<text x="99.5" y="82.7" transform="rotate(-90 99.5 82.7)">D17/A3/TOUCH</text>
<text x="101.9" y="82.7" transform="rotate(-90 101.9 82.7)">D16/A2/TOUCH</text>
<text x="104.4" y="82.7" transform="rotate(-90 104.4 82.7)">D15/A1/TOUCH</text>
<text x="109.3" y="81.2" transform="rotate(-90 109.3 81.2)">D13/SCK/LED</text>
<text x="116.6" y="81.8" transform="rotate(-90 116.6 81.8)">D10/TX2/PWM</text>
<text x="119" y="80.9" transform="rotate(-90 119 80.9)">D9/RX2/PWM</text>
<text x="138.6" y="82.8" transform="rotate(-90 138.6 82.8)">D1/TX1/TOUCH</text>
<text x="141.1" y="83.1" transform="rotate(-90 141.1 83.1)">D0/RX1/TOUCH</text>
<text x="60.3" y="85.3" transform="rotate(-90 60.3 85.3)">D33/PWM/TOUCH</text>
<text x="62.8" y="85.3" transform="rotate(-90 62.8 85.3)">D32/PWM/TOUCH</text>
<text x="79.9" y="85.3" transform="rotate(-90 79.9 85.3)">D25/PWM/TOUCH</text>
<text x="84.8" y="88.5" transform="rotate(-90 84.8 88.5)">D23/A9/PWM/TOUCH</text>
<text x="87.2" y="88.5" transform="rotate(-90 87.2 88.5)">D22/A8/PWM/TOUCH</text>
<text x="94.6" y="88.5" transform="rotate(-90 94.6 88.5)">D19/A5/SCL0/TOUCH</text>
<text x="97" y="88.7" transform="rotate(-90 97 88.7)">D18/A4/SDA0/TOUCH</text>
<text x="131.3" y="84.8" transform="rotate(-90 131.3 84.8)">D4/CAN-RX/PWM</text>
<text x="133.7" y="84.6" transform="rotate(-90 133.7 84.6)">D3/CAN-TX/PWM</text>
<text x="45.7" y="109.9" transform="rotate(-90 45.7 109.9)">USB-M</text>
<text x="48.1" y="109.9" transform="rotate(-90 48.1 109.9)">USB-P</text>
<text x="53" y="109.9" transform="rotate(-90 53 109.9)">OSC2</text>
<text x="60.3" y="109.9" transform="rotate(-90 60.3 109.9)">OSC1</text>
<text x="65.2" y="109.9" transform="rotate(-90 65.2 109.9)">PTA3</text>
<text x="67.7" y="109.9" transform="rotate(-90 67.7 109.9)">PTA2</text>
<text x="70.1" y="109.9" transform="rotate(-90 70.1 109.9)">PTA1</text>
<text x="72.6" y="109.9" transform="rotate(-90 72.6 109.9)">PTA0</text>
<text x="75" y="109.9" transform="rotate(-90 75 109.9)">RESET</text>
<text x="79.9" y="109.9" transform="rotate(-90 79.9 109.9)">EXTAL32</text>
<text x="87.2" y="109.9" transform="rotate(-90 87.2 109.9)">XTAL32</text>
<text x="92.1" y="109.9" transform="rotate(-90 92.1 109.9)">VBAT</text>
<text x="97" y="109.9" transform="rotate(-90 97 109.9)">VREF-H</text>
<text x="99.5" y="109.9" transform="rotate(-90 99.5 109.9)">VREF_OUT</text>
<text x="106.8" y="109.9" transform="rotate(-90 106.8 109.9)">VSS</text>
<text x="114.2" y="109.9" transform="rotate(-90 114.2 109.9)">VREF-L</text>
<text x="116.6" y="109.9" transform="rotate(-90 116.6 109.9)">VSSA</text>
<text x="126.4" y="109.9" transform="rotate(-90 126.4 109.9)">VCCA</text>
<text x="136.2" y="109.9" transform="rotate(-90 136.2 109.9)">VCC</text>
<text x="141.1" y="109.9" transform="rotate(-90 141.1 109.9)">VOUT3V3</text>
<text x="143.5" y="109.9" transform="rotate(-90 143.5 109.9)">VREGIN</text>
<text x="44.6" y="115.6" transform="rotate(-90 44.6 115.6)">6</text>
<text x="47" y="115.6" transform="rotate(-90 47 115.6)">5</text>
<text x="51.9" y="116.7" transform="rotate(-90 51.9 116.7)">33</text>
<text x="59.3" y="116.7" transform="rotate(-90 59.3 116.7)">32</text>
<text x="64.1" y="116.7" transform="rotate(-90 64.1 116.7)">25</text>
<text x="66.6" y="116.7" transform="rotate(-90 66.6 116.7)">24</text>
<text x="69" y="116.7" transform="rotate(-90 69 116.7)">23</text>
<text x="71.5" y="116.7" transform="rotate(-90 71.5 116.7)">22</text>
<text x="73.9" y="116.7" transform="rotate(-90 73.9 116.7)">34</text>
<text x="78.8" y="116.7" transform="rotate(-90 78.8 116.7)">20</text>
<text x="86.2" y="116.7" transform="rotate(-90 86.2 116.7)">19</text>
<text x="91.1" y="116.7" transform="rotate(-90 91.1 116.7)">21</text>
<text x="96" y="116.7" transform="rotate(-90 96 116.7)">14</text>
<text x="98.4" y="116.7" transform="rotate(-90 98.4 116.7)">17</text>
<text x="105.7" y="117.5" transform="rotate(-90 105.7 117.5)">4*3</text>
<text x="113.1" y="116.7" transform="rotate(-90 113.1 116.7)">15</text>
<text x="115.5" y="116.7" transform="rotate(-90 115.5 116.7)">16</text>
<text x="125.3" y="116.7" transform="rotate(-90 125.3 116.7)">13</text>
<text x="135.1" y="117.5" transform="rotate(-90 135.1 117.5)">3*3</text>
<text x="140" y="115.6" transform="rotate(-90 140 115.6)">7</text>
<text x="142.4" y="115.6" transform="rotate(-90 142.4 115.6)">8</text>
<text x="54.4" y="141.7" transform="rotate(-90 54.4 141.7)">IN</text>
<text x="59.3" y="141.7" transform="rotate(-90 59.3 141.7)">OUT</text>
<text x="55.4" y="148.3" transform="rotate(-90 55.4 148.3)">IN</text>
<text x="60.3" y="150.6" transform="rotate(-90 60.3 150.6)">OUT</text>
<text x="107.5" y="179.9" transform="rotate(-180 107.5 179.9)">OUT</text>
<text x="111.6" y="179.9" transform="rotate(-180 111.6 179.9)">IN</text>
<text x="105.1" y="181" transform="rotate(-180 105.1 181)">IN</text>
<text x="116.4" y="181" transform="rotate(-180 116.4 181)">OUT</text>
<text x="159.6" y="190.1" transform="rotate(-90 159.6 190.1)">1</text>
<text x="162" y="190.1" transform="rotate(-90 162 190.1)">16</text>
<text x="164.5" y="190.1" transform="rotate(-90 164.5 190.1)">15</text>
<text x="166.9" y="190.1" transform="rotate(-90 166.9 190.1)">14</text>
<text x="169.4" y="190.1" transform="rotate(-90 169.4 190.1)">13</text>
<text x="171.8" y="190.1" transform="rotate(-90 171.8 190.1)">12</text>
<text x="176.7" y="190.1" transform="rotate(-90 176.7 190.1)">17</text>
<text x="179.1" y="190.1" transform="rotate(-90 179.1 190.1)">2</text>
<text x="163.1" y="197.7" transform="rotate(-90 163.1 197.7)">PTA2</text>
<text x="177.8" y="196.8" transform="rotate(-90 177.8 196.8)">EXP</text>
<text x="160.6" y="204.7" transform="rotate(-90 160.6 204.7)">VDD/VREFH</text>
<text x="168" y="204.3" transform="rotate(-90 168 204.3)">PTA0/IRQ_0</text>
<text x="170.4" y="205.6" transform="rotate(-90 170.4 205.6)">PTB5/IRQ_12</text>
<text x="172.9" y="205.5" transform="rotate(-90 172.9 205.5)">PTB4/IRQ_11</text>
<text x="180.2" y="204.1" transform="rotate(-90 180.2 204.1)">VREFL/VSS</text>
<text x="165.5" y="219" transform="rotate(-90 165.5 219)">PTA1/IRQ_1/LPTMR0_ALT1</text>
<text x="159.6" y="245.8" transform="rotate(-90 159.6 245.8)">3</text>
<text x="160.6" y="242" transform="rotate(-90 160.6 242)">PTA3</text>
<text x="162" y="245.8" transform="rotate(-90 162 245.8)">4</text>
<text x="163.1" y="242" transform="rotate(-90 163.1 242)">PTA4</text>
<text x="164.5" y="245.8" transform="rotate(-90 164.5 245.8)">5</text>
<text x="165.5" y="242" transform="rotate(-90 165.5 242)">PTA5</text>
<text x="166.9" y="245.8" transform="rotate(-90 166.9 245.8)">6</text>
<text x="168" y="242" transform="rotate(-90 168 242)">PTA6</text>
<text x="169.4" y="245.8" transform="rotate(-90 169.4 245.8)">7</text>
<text x="170.4" y="242" transform="rotate(-90 170.4 242)">PTA7/IRQ_4</text>
<text x="171.8" y="245.8" transform="rotate(-90 171.8 245.8)">8</text>
<text x="172.9" y="242" transform="rotate(-90 172.9 242)">PTB0/IRQ_5</text>
<text x="174.2" y="245.8" transform="rotate(-90 174.2 245.8)">9</text>
<text x="175.3" y="242" transform="rotate(-90 175.3 242)">PTB1/IRQ_6</text>
<text x="177.8" y="242" transform="rotate(-90 177.8 242)">PTB2/IRQ_7</text>
<text x="180.2" y="242" transform="rotate(-90 180.2 242)">PTB3/IRQ_10</text>
<text x="176.7" y="246.9" transform="rotate(-90 176.7 246.9)">10</text>
<text x="179.1" y="246.8" transform="rotate(-90 179.1 246.8)">11</text>
<text x="115.5" y="258.6" transform="rotate(-90 115.5 258.6)">VBUS1</text>
<text x="118" y="258.6" transform="rotate(-90 118 258.6)">D-1</text>
<text x="120.4" y="258.6" transform="rotate(-90 120.4 258.6)">D+1</text>
<text x="122.9" y="258.6" transform="rotate(-90 122.9 258.6)">ID1</text>
<text x="125.3" y="258.6" transform="rotate(-90 125.3 258.6)">GND1</text>
</g>
</svg>
